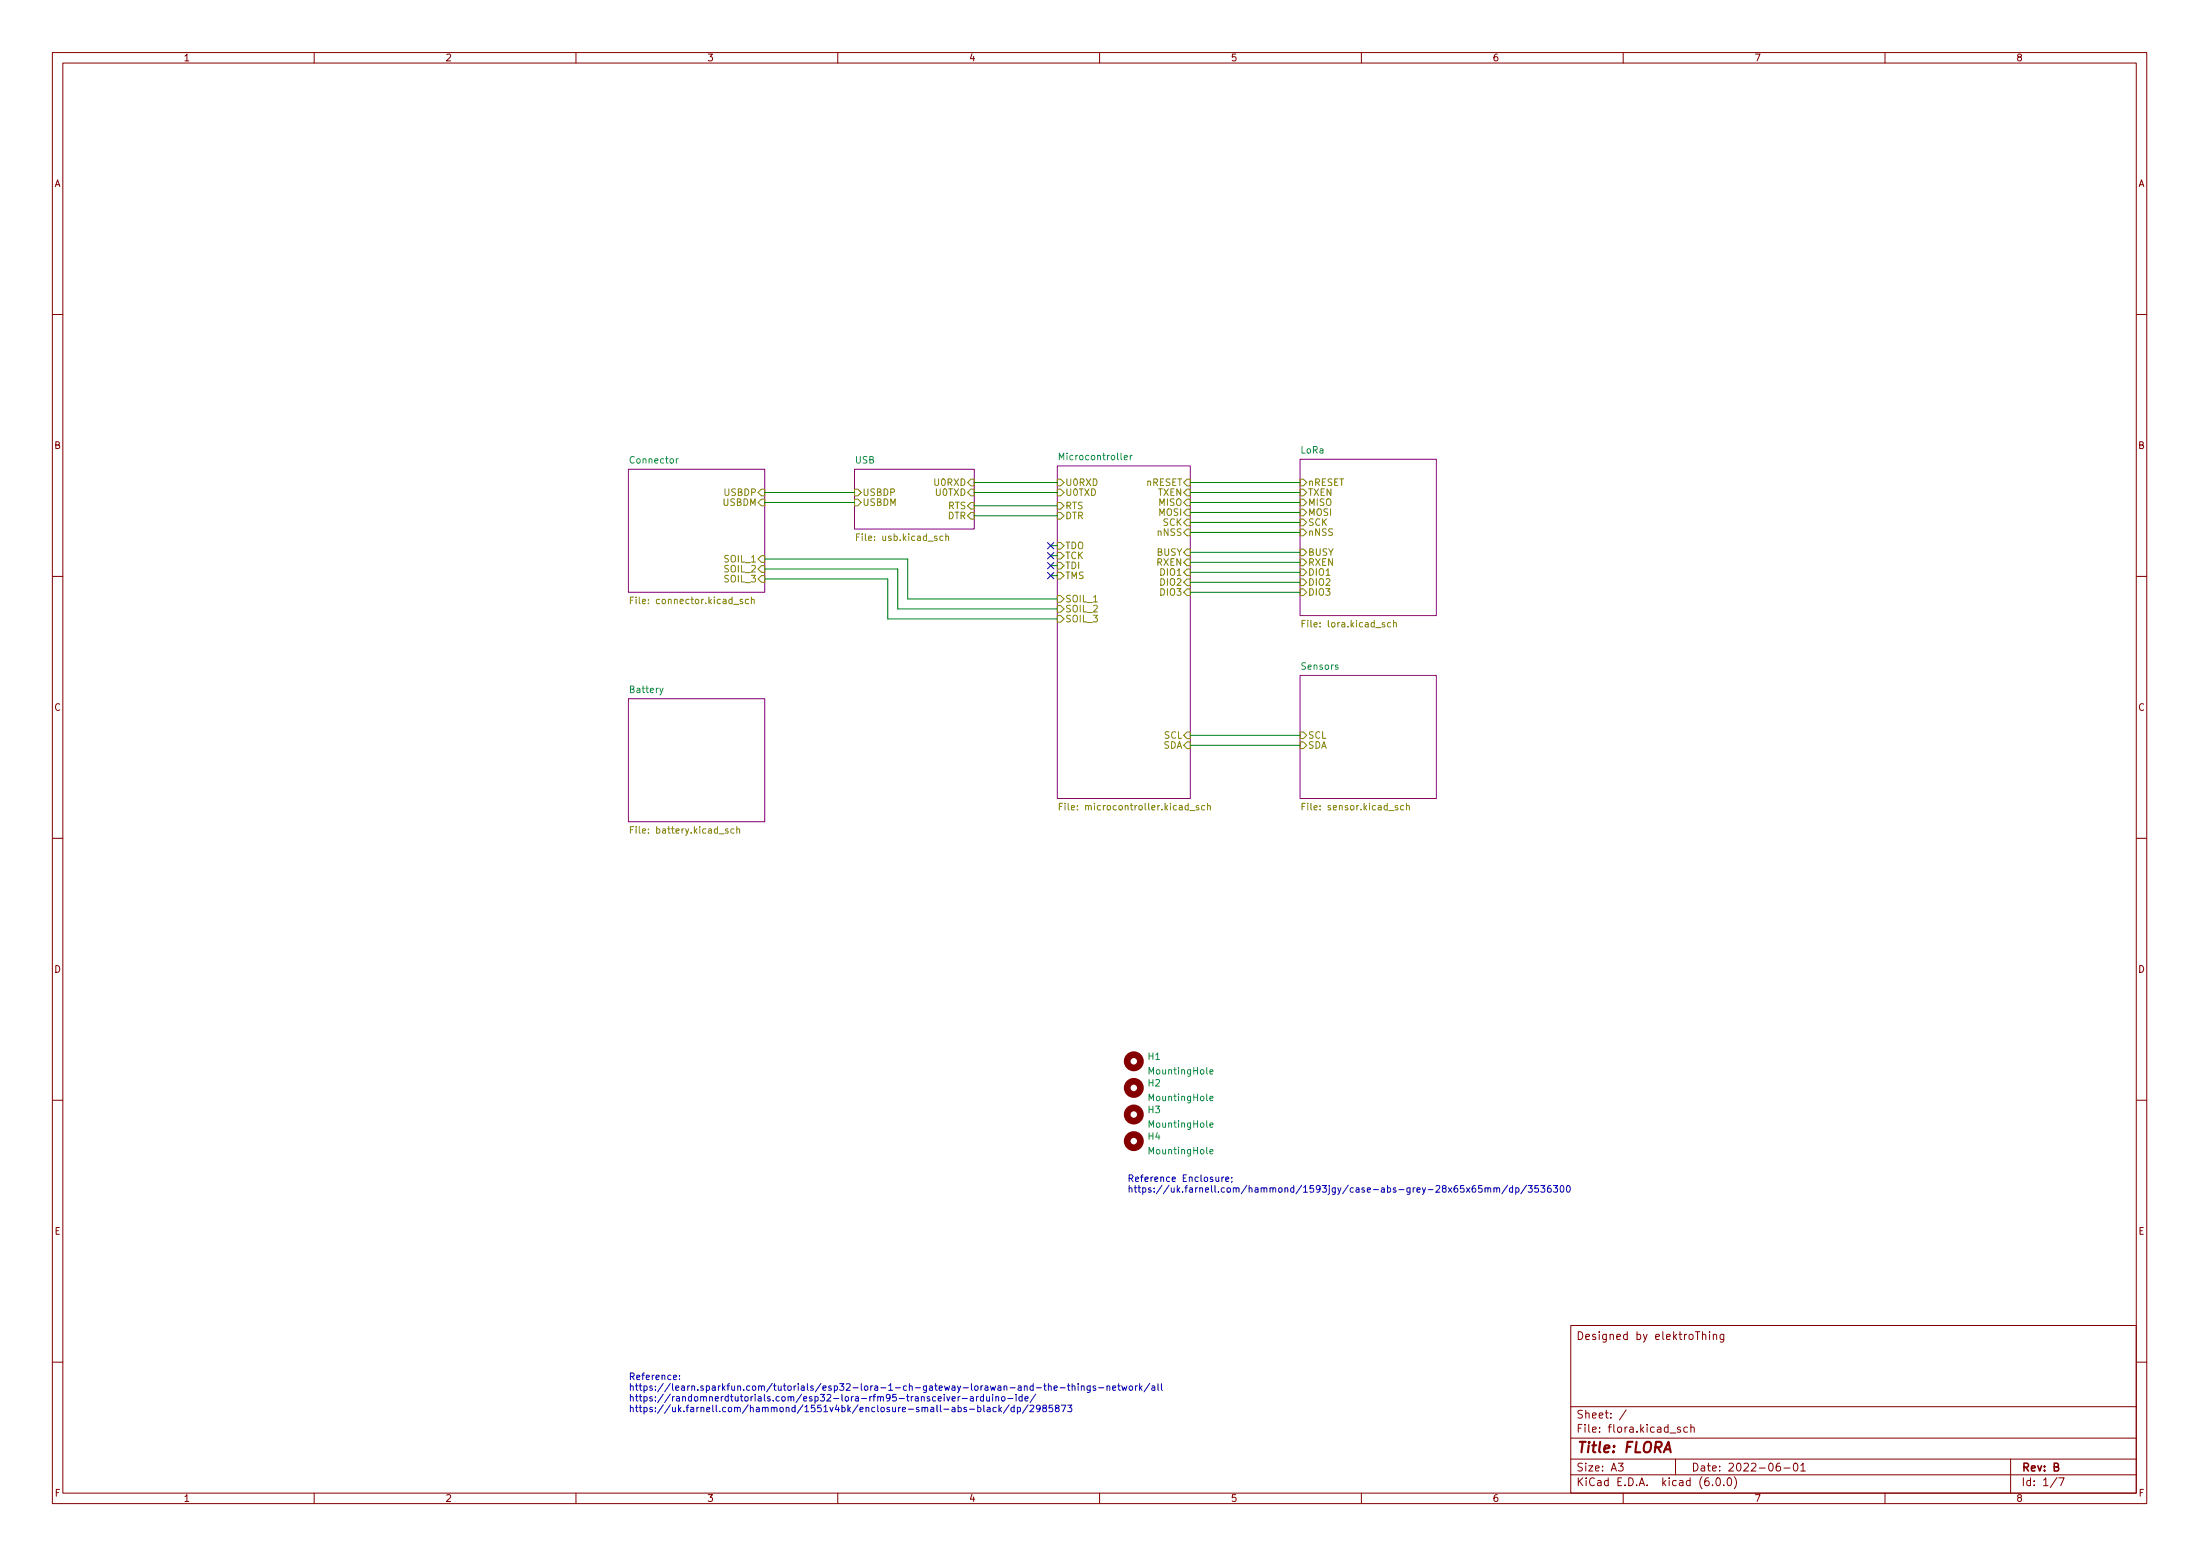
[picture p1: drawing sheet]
<svg xmlns="http://www.w3.org/2000/svg" width="420mm" height="297mm" viewBox="0 0 420 297" stroke-linecap="round" stroke-linejoin="round" font-family="sans-serif">
<g fill="none" stroke="#840000" stroke-width=".19">
<path d="M10 10h400v277h-400zM12 12h396v273h-396zM60 10v2M110 10v2M160 10v2M210 10v2M260 10v2M310 10v2M360 10v2M10 60h2M408 60h2M10 110h2"/>
<path d="M408 110h2M10 160h2M408 160h2M10 210h2M408 210h2M300 253h108v32h-108zM325.1 254.9l.3-.2 .3 .1 .1 .9M326.5 254.2v.2M326.5 254.7v1M327.2 254.9l.2-.2 .4 .1 .1 .9M327.2 254.7v1M329.2 254.7v1.2l-.3 .3-.3-.1"/>
<path d="M329.2 254.8l-.4-.1-.3 .3 .1 .6h.6M10 260h2M300 278.5h108M300 274.5h108M300 268.5h108M309.1 279.3h.9l-.5 .6 .4 .1v.7l-.2 .1-.6-.1M310.6 269.1l-1.3 2M318.9 273.6h1.2M320 278.5v3M320.9 272.5l-.3-.1-.3 .2 .1 .2 .5 .2v.3h-.6M322.3 272.5l-.4-.1-.3 .3 .1 .6h.6M322.9 272.6l.2-.2 .4 .1 .1 .9"/>
<path d="M322.9 271.9v1.5M339.9 279.3a.6 .6 0 0 0-.7 .7v.5l.2 .2 .4 .1 .2-.1 .1-.5-.2-.2-.4-.1-.3 .3M342.7 279.4l.2-.1a.8 .8 0 0 1 .5 .8 .8 .8 0 0 1-.5 .7 1 1 0 0 1-.2-1.4zM343.9 279.7l.5-.4v1.5M384 278.5v6.5M408 260h2M60 285v2M110 285v2M160 285v2M210 285v2M260 285v2M300 281.5h108"/>
<path d="M310 285v2M327.1 283.5v.1M327.9 282.2l.2-.1a.8 .8 0 0 1 .5 .8 .8 .8 0 0 1-.5 .7 1 1 0 0 1-.2-1.4zM329.2 283.5v.1M330.1 282.2l.1-.1a.8 .8 0 0 1 .5 .8 .8 .8 0 0 1-.5 .7 1 1 0 0 1-.1-1.4zM331.2 281.9a1.72 1.72 0 0 1 0 2.3M340.7 280.2h1.2M343.9 280.8h.9M360 285v2M392.9 282l-1.3 2M393.2 282.1h1l-.6 1.5"/>
</g>
<path d="M317.7 277.2l1-2 .4 2M318 276.7h1" fill="none" stroke="#840000" stroke-width=".4"/>
<g fill="#fff" stroke="#fff" stroke-width=".19">
<path d="M120 133.4h26v23.5h-26z"/>
<path d="M163.2 89.6h22.9v11.4h-22.9z"/>
<path d="M248.3 87.7h26v29.8h-26z"/>
<path d="M248.3 128.9h26v23.5h-26z"/>
<path d="M120 89.6h26v23.5h-26z"/>
<path d="M201.9 88.9h25.4v63.5h-25.4z"/>
</g>
<path d="M120 89.6h26v23.5h-26zM163.2 89.6h22.9v11.4h-22.9zM201.9 88.9h25.4v63.5h-25.4zM248.3 87.7h26v29.8h-26zM120 133.4h26v23.5h-26zM248.3 128.9h26v23.5h-26z" fill="none" stroke="#840084" stroke-width=".19"/>
<path d="M129.5 87.6l-.3 .2M214.7 87.4l.6-.2v-.2l-.4-.1-.2 .2 .1 .6h.5M215.9 86.9v.9M216.2 86.9l-.3 .3M126.6 131.4l-.4 1.1-.2 .2M231.1 219.9l.6-.2-.1-.2-.4-.1-.1 .2v.6h.5M231.1 204.6l.6-.1-.1-.2-.4-.1-.1 .2v.6h.5M231.1 209.7l.6-.1-.1-.3h-.4l-.1 .2v.6h.5M231.1 214.8l.6-.1-.1-.3h-.4l-.1 .1v.6h.5" fill="none" stroke="#008484" stroke-width=".19"/>
<g fill="none" stroke="#848400" stroke-width=".19">
<path d="M145.4 93.4h.6v1.3h-.6l-.6-.7zM145.4 95.3h.6v1.3h-.6l-.6-.7zM163.2 95.3h.6l.7 .6-.7 .7h-.6zM163.2 93.4h.6l.7 .6-.7 .7h-.6zM185.4 91.5h.7v1.2h-.7l-.6-.6zM185.4 93.4h.7v1.3h-.7l-.6-.7zM185.4 97.8h.7v1.3h-.7l-.6-.6zM185.4 95.9h.7v1.3h-.7l-.6-.6zM201.9 91.5h.7l.6 .6-.6 .6h-.7zM201.9 93.4h.7l.6 .6-.6 .7h-.7zM201.9 95.9h.7l.6 .7-.6 .6h-.7zM201.9 97.8h.7l.6 .7-.6 .6h-.7z"/>
<path d="M226.7 99.1h.6v1.3h-.6l-.6-.7zM226.7 91.5h.6v1.2h-.6l-.6-.6zM226.7 93.4h.6v1.3h-.6l-.6-.7zM226.7 95.3h.6v1.3h-.6l-.6-.7zM226.7 97.2h.6v1.3h-.6l-.6-.7zM248.3 93.4h.6l.7 .6-.7 .7h-.6zM248.3 95.3h.6l.7 .6-.7 .7h-.6zM248.3 97.2h.6l.7 .6-.7 .7h-.6zM248.3 99.1h.6l.7 .6-.7 .7h-.6zM248.3 91.5h.6l.7 .6-.7 .6h-.6zM120.4 114.6h.4M121 114h-.6v1.2"/>
<path d="M141.8 114.5l-.3-.1-.2 .2 .1 .2 .4 .1v.3h-.5M143 114.5l-.4-.1-.3 .2 .2 .6h.5M143.5 114.5l.2-.1 .3 .1v.7M143.5 114v1.2M145.4 109.9h.6v1.3h-.6l-.6-.7zM145.4 108h.6v1.3h-.6l-.6-.7zM145.4 106.1h.6v1.3h-.6l-.6-.7zM163.6 102.5h.4M164.2 101.9h-.6v1.3M180.1 102.4l-.4-.1-.2 .3 .1 .5h.5M180.6 102.5l.2-.2 .3 .1 .1 .8M180.6 101.9v1.3"/>
<path d="M201.9 103.5h.7l.6 .7-.6 .6h-.7zM201.9 105.4h.7l.6 .7-.6 .6h-.7zM201.9 107.4h.7l.6 .6-.6 .6h-.7zM201.9 109.3h.7l.6 .6-.6 .6h-.7zM201.9 113.7h.7l.6 .6-.6 .7h-.7zM201.9 117.5h.7l.6 .6-.6 .7h-.7zM201.9 115.6h.7l.6 .6-.6 .7h-.7zM226.7 101h.6v1.3h-.6l-.6-.7zM226.7 104.8h.6v1.3h-.6l-.6-.7zM226.7 106.7h.6v1.3h-.6l-.6-.6zM226.7 110.5h.6v1.3h-.6l-.6-.6zM226.7 112.4h.6v1.3h-.6l-.6-.6z"/>
<path d="M226.7 108.6h.6v1.3h-.6l-.6-.6zM248.3 101h.6l.7 .6-.7 .7h-.6zM248.3 104.8h.6l.7 .6-.7 .7h-.6zM248.3 106.7h.6l.7 .7-.7 .6h-.6zM248.3 110.5h.6l.7 .7-.7 .6h-.6zM248.3 108.6h.6l.7 .7-.7 .6h-.6zM248.3 112.4h.6l.7 .7-.7 .6h-.6zM248.7 119h.4M249.3 118.4h-.6v1.3M265.6 118.9l-.4-.1-.2 .3 .1 .5h.5M266.1 119l.2-.2 .3 .1 .1 .8M266.1 118.4v1.3"/>
<path d="M226.7 139.7h.6v1.3h-.6l-.6-.6zM248.3 139.7h.6l.7 .7-.7 .6h-.6zM120.4 158.4h.4M121 157.8h-.6v1.3M140.2 158.3l-.4-.1-.2 .3 .1 .5h.5M140.7 158.3l.2-.1 .3 .1 .1 .8M140.7 157.8v1.3M202.3 154h.4M202.9 153.3h-.6v1.3M226.7 141.6h.6v1.3h-.6l-.6-.6zM227.2 154.7h1M228.9 153.8h-.3l-.2 .2 .1 .1 .4 .2v.3h-.5"/>
<path d="M230.1 153.8h-.4l-.2 .2 .1 .6h.5M230.6 153.9l.2-.1h.3l.1 .8M230.6 153.3v1.3M248.3 141.6h.6l.7 .7-.7 .6h-.6zM248.7 154h.4M249.3 153.3h-.6v1.3M268.1 153.8h-.4l-.2 .2 .1 .6h.5M268.6 153.9l.2-.1h.3l.1 .8M268.6 153.3v1.3"/>
</g>
<g fill="none" stroke="#840000" stroke-width="1.3">
<circle cx="216.5" cy="202.6" r="1.27"/>
<circle cx="216.5" cy="207.7" r="1.27"/>
<circle cx="216.5" cy="212.8" r="1.27"/>
<circle cx="216.5" cy="217.8" r="1.27"/>
</g>
<g fill="none" stroke="#0000c2" stroke-width=".19">
<path d="M232.2 224.7l.1 .8h.3l.2-.1M232.8 224.7v.8M233.4 224.7v.8M233.7 224.7l-.3 .2M234.1 225.1l.6-.1-.1-.2-.3-.1-.2 .2v.6h.5M235.2 224.8v.1M235.3 225.5l-.1 .2M280.1 226.7l.6 .9M280.7 226.7l-.6 .9M281.7 226.3l-.3 .1-.2 .2-.1 .7 .3 .3 .4-.1 .1-.5-.2-.1-.3-.1-.3 .2M283 226.3h-.6l-.1 .6 .2-.1 .5 .1 .1 .1-.1 .5-.2 .1-.5-.1M283.6 226.9l.2-.2 .3 .1 .1 .8"/>
<path d="M283.6 226.7v.9M284.2 226.9l.1-.2 .3 .1 .1 .8M285.3 226.9l.2-.2 .3 .1 .1 .8M285.3 226.7v.9M285.9 226.9l.1-.2 .3 .1 .1 .8M287.9 226.3l-1.1 1.6M288.9 226.8l-.4-.1-.2 .3 .1 .5h.5M288.9 226.3v1.3M289.5 226.8l.3-.1 .3 .3-.1 .5h-.5M289.5 226.7v1.3M291.5 226.3l-1 1.6M291.8 226.3h.8l-.4 .5 .4 .1v.6l-.2 .1-.6-.1"/>
<path d="M293.8 226.3h-.6l-.1 .6 .2-.1 .4 .1 .1 .1v.5l-.2 .1-.5-.1M294.3 226.3h.7l-.4 .5 .4 .1v.6l-.2 .1-.5-.1M296.1 226.3l-.3 .1a.85 .85 0 0 0 0 1.2l.4-.1 .1-.5-.3-.2-.3 .1-.2 .1M296.7 226.3h.8l-.5 .5 .4 .1v.6l-.2 .1-.5-.1M298.1 226.4l.2-.1a.68 .68 0 0 1 .4 .7 .68 .68 0 0 1-.4 .6l-.3-.5zM299.3 226.4l.2-.1a.68 .68 0 0 1 .4 .7 .68 .68 0 0 1-.4 .6 .85 .85 0 0 1-.2-1.2zM128.6 262.9l.6-.1v-.2l-.4-.1-.2 .2 .1 .6h.5M129.8 263.2v.2M129.8 262.6v.1M178.7 266.7l-.4-.1-.2 .3 .1 .5h.5M179.2 267l.6-.1-.1-.2-.3-.1-.2 .2v.6h.5M180.3 266.6v.9"/>
<path d="M180.8 266.6l.3 .9 .3-.9M181.8 267l.6-.1v-.2l-.4-.1-.2 .2 .1 .6h.5M183 266.6v.9M183.3 266.6l-.3 .3M183.8 267h.9M184.6 268.7h-.3l-.2 .1v.2l.5 .1v.3h-.5M185.2 269h.9M185.3 266.7h.5l.1 .8M185.9 266.9l-.4 .1-.2 .2 .2 .3 .4-.1M186.5 266.6v.9M186.7 268.7h.4l.2 .2-.1 .5h-.5M186.7 268.2v1.3"/>
<path d="M186.9 266.6l-.4 .3M187.8 266.7l-.3-.1-.3 .3 .1 .5h.5M187.8 266.2v1.3M187.9 268.2v1.1l.2 .2M188.4 266.6l.1 .8 .3 .1 .2-.2M188.6 268.7h.4l.1 .8M189 266.6v.9M189.1 269h-.4l-.2 .2 .2 .3 .4-.1M189.6 266.6v.9M190.2 266.7l.2-.1 .3 .1v.8M190.2 266.6v.9M190.2 268.7h-.3l-.3 .2 .2 .5h.4"/>
<path d="M190.8 268.2v1.3M190.9 269l.4 .5M191.3 268.7l-.5 .4M191.4 266.7l.3-.1 .2 .3v.3l-.2 .3-.3-.1-.1-.2zM192.5 267h.9M192.7 268.2l-1.1 1.6M193.7 268.7h-.4l-.2 .2 .1 .5h.5M193.7 268.2v1.3M194.1 266.6v.9M194.3 268.7h.4l.2 .2-.1 .5h-.5M194.3 268.7v1.2M195.2 266.7l-.4-.1-.2 .3 .1 .5h.5"/>
<path d="M195.2 266.2v1.3M195.6 264.7l.2-.1h.3l.1 .8M195.6 264.6v.8M195.7 267l.7-.1-.1-.2-.4-.1-.2 .2 .1 .6h.5M196.4 268.2l-1.1 1.6M196.7 268.4l.5-.2 .2 .4-.7 .9h.7M197.3 264.6h-.3l-.3 .2 .1 .6h.5M197.3 264.1v1.3M197.8 266.1l-1.1 1.7M197.9 264.9h1M198.6 268.8l-.2 .2h-.2l-.3-.2v-.3l.3-.3 .3 .1 .1 .2a.84 .84 0 0 1-.3 1h-.3M199.3 264.6h.5"/>
<path d="M199.4 268.8l-.3-.3 .1-.1 .2-.2 .3 .1 .1 .4-.5 .1-.2 .2 .1 .4 .2 .1h.2l.3-.2v-.3l-.3-.2M199.5 264.1v1.1l.3 .2M200.2 264.7l.2-.1h.3l.1 .8M200.2 264.1v1.3M201 268.2h-.6l-.1 .6 .2-.1 .4 .1 .2 .2-.1 .4-.2 .1-.5-.1M201.3 265l.6-.1v-.3h-.4l-.2 .1 .1 .7h.5M201.8 268.8l-.2-.3v-.1l.2-.2 .4 .1v.4l-.5 .1-.1 .2v.4l.2 .1h.2l.3-.2v-.3l-.3-.2M202.5 264.9h.9M202.7 268.2h.8l-.5 1.3M203.9 264.6h.4M203.9 268.2h.8l-.4 .5 .3 .1v.6l-.1 .1-.6-.1M204 264.1v1.1l.3 .2"/>
<path d="M204.8 264.7l.1-.1h.3l.1 .8M204.8 264.1v1.3M205.9 264.1v.2M205.9 264.6v.8M206.5 264.7l.2-.1h.3l.1 .8M206.5 264.6v.8M208.2 264.6v1l-.2 .2h-.3M208.2 264.6h-.4l-.2 .2 .1 .6h.5M209.2 264.6h-.3l-.2 .1 .1 .2 .4 .1v.4h-.5M209.8 264.9h1M211.4 264.7l.2-.1h.3l.1 .8M211.4 264.6v.8"/>
<path d="M212.5 265l.6-.1-.1-.3h-.3l-.2 .1 .1 .7h.4M213.5 264.6h.5M213.6 264.1v1.1l.4 .2M214.3 264.6l.2 .8 .2-.6 .3 .6 .2-.8M215.7 264.7l.2-.1 .3 .1 .1 .5-.1 .2h-.3l-.2-.1zM216.9 264.6v.8M217.2 264.6l-.3 .2M217.6 264.1v1.3M217.8 264.9l.3 .5M218.1 264.6l-.5 .4M219.6 264.1l-1.1 1.6M220 264.6h.5v.8"/>
<path d="M220.5 264.9h-.4l-.2 .2 .2 .3h.4M221.1 264.1v1.1l.2 .2M221.8 264.1v1.1l.2 .2"/>
</g>
<g fill="none" stroke="#008400" stroke-width=".19">
<path d="M146 94h17.2M146 95.9h17.2M186.1 94h15.8M186.1 92.1h15.8M186.1 98.5h15.8M186.1 96.6h15.8M227.3 94h21M227.3 92.1h21M227.3 95.9h21M227.3 99.7h21M227.3 97.8h21M146 110.5h23.5v7.6h32.4"/>
<path d="M146 108.6h25.4v7.6h30.5M146 106.7h27.4v7.6h28.5M200.7 108h1.2M200.7 109.9h1.2M200.7 106.1h1.2M200.7 104.2h1.2M227.3 101.6h21M227.3 111.2h21M227.3 105.4h21M227.3 107.4h21M227.3 109.3h21M227.3 113.1h21"/>
<path d="M227.3 142.3h21M227.3 140.4h21"/>
</g>
<path d="M200.1 107.4l1.2 1.2M200.1 105.5l1.2 1.2M200.1 103.6l1.2 1.2M200.1 109.3l1.2 1.2M201.3 107.4l-1.2 1.2M201.3 105.5l-1.2 1.2M201.3 103.6l-1.2 1.2M201.3 109.3l-1.2 1.2" fill="none" stroke="#000084" stroke-width=".19"/>
<text font-size="2.8" fill="#840000" x="301" y="277.3">Title: FLORA</text>
<g font-size="2.1" fill="#840000">
<text x="301" y="255.8">Designed by elektroThing</text>
<text x="301" y="273.5">File: flora.kicad_sch</text>
<text x="301" y="270.8">Sheet: /</text>
<text x="301" y="280.9">Size: A3</text>
<text x="323" y="280.9">Date: 2022-06-01</text>
<text x="386" y="280.9">Rev: B</text>
<text x="301" y="283.7">KiCad E.D.A. kicad (6.0.0)</text>
<text x="386" y="283.7">Id: 1/7</text>
</g>
<g font-size="1.8" fill="#840000">
<text x="35" y="11.7">1</text>
<text x="85" y="11.7">2</text>
<text x="135" y="11.7">3</text>
<text x="185" y="11.7">4</text>
<text x="235" y="11.7">5</text>
<text x="285" y="11.7">6</text>
<text x="335" y="11.7">7</text>
<text x="385" y="11.7">8</text>
<text x="10.3" y="35.7">A</text>
<text x="408.3" y="35.7">A</text>
<text x="10.3" y="85.7">B</text>
<text x="408.3" y="85.7">B</text>
<text x="10.3" y="135.7">C</text>
<text x="408.3" y="135.7">C</text>
<text x="10.3" y="185.7">D</text>
<text x="408.3" y="185.7">D</text>
<text x="10.4" y="235.7">E</text>
<text x="408.4" y="235.7">E</text>
<text x="10.4" y="285.7">F</text>
<text x="35" y="286.7">1</text>
<text x="85" y="286.7">2</text>
<text x="135" y="286.7">3</text>
<text x="185" y="286.7">4</text>
<text x="235" y="286.7">5</text>
<text x="285" y="286.7">6</text>
<text x="335" y="286.7">7</text>
<text x="385" y="286.7">8</text>
<text x="408.4" y="285.7">F</text>
</g>
<g font-size="1.8" fill="#008484">
<text x="120.5" y="88.5">Connector</text>
<text x="163.3" y="88.5">USB</text>
<text x="202.7" y="87.8">Microcontroller</text>
<text x="248.5" y="86.6">LoRa</text>
<text x="248.6" y="127.8">Sensors</text>
<text x="120.4" y="132.3">Battery</text>
<text x="219.3" y="202.3">H1</text>
<text x="219.3" y="207.4">H2</text>
<text x="219.6" y="205.1">MountingHole</text>
<text x="219.3" y="212.5">H3</text>
<text x="219.6" y="210.2">MountingHole</text>
<text x="219.6" y="215.3">MountingHole</text>
<text x="219.3" y="217.6">H4</text>
<text x="219.6" y="220.3">MountingHole</text>
</g>
<g font-size="1.8" fill="#848400">
<text x="138.4" y="94.7">USBDP</text>
<text x="164.7" y="94.7">USBDP</text>
<text x="178.6" y="92.7">U0RXD</text>
<text x="178.8" y="94.7">U0TXD</text>
<text x="203.4" y="92.7">U0RXD</text>
<text x="203.4" y="94.7">U0TXD</text>
<text x="218.9" y="92.7">nRESET</text>
<text x="221.2" y="94.7">TXEN</text>
<text x="249.7" y="94.7">TXEN</text>
<text x="249.7" y="92.7">nRESET</text>
<text x="138.1" y="96.6">USBDM</text>
<text x="164.7" y="96.6">USBDM</text>
<text x="181" y="99.1">DTR</text>
<text x="181.1" y="97.2">RTS</text>
<text x="203.4" y="97.2">RTS</text>
<text x="203.4" y="99.1">DTR</text>
<text x="221.3" y="96.6">MISO</text>
<text x="221.3" y="98.5">MOSI</text>
<text x="222.1" y="100.4">SCK</text>
<text x="249.7" y="96.6">MISO</text>
<text x="249.7" y="98.5">MOSI</text>
<text x="249.7" y="100.4">SCK</text>
<text x="138.5" y="107.4">SOIL_1</text>
<text x="164.2" y="103.2">File: usb.kicad_sch</text>
<text x="203.4" y="104.8">TDO</text>
<text x="203.4" y="106.7">TCK</text>
<text x="221" y="106.1">BUSY</text>
<text x="221" y="108">RXEN</text>
<text x="221.2" y="102.3">nNSS</text>
<text x="249.7" y="102.3">nNSS</text>
<text x="249.7" y="106.1">BUSY</text>
<text x="249.7" y="108">RXEN</text>
<text x="138.5" y="111.2">SOIL_3</text>
<text x="138.5" y="109.3">SOIL_2</text>
<text x="203.4" y="108.6">TDI</text>
<text x="203.4" y="110.5">TMS</text>
<text x="221.7" y="111.8">DIO2</text>
<text x="221.7" y="113.7">DIO3</text>
<text x="221.7" y="109.9">DIO1</text>
<text x="249.7" y="111.8">DIO2</text>
<text x="249.7" y="109.9">DIO1</text>
<text x="249.7" y="113.7">DIO3</text>
<text x="121.4" y="115.3">File: connector.kicad_sch</text>
<text x="203.4" y="115">SOIL_1</text>
<text x="203.4" y="118.8">SOIL_3</text>
<text x="203.4" y="116.9">SOIL_2</text>
<text x="249.5" y="119.8">File: lora.kicad_sch</text>
<text x="222.1" y="142.9">SDA</text>
<text x="222.3" y="141">SCL</text>
<text x="249.7" y="142.9">SDA</text>
<text x="249.7" y="141">SCL</text>
<text x="203.7" y="154.7">File: microcontroller.kicad_sch</text>
<text x="249.4" y="154.7">File: sensor.kicad_sch</text>
<text x="121.3" y="159.1">File: battery.kicad_sch</text>
</g>
<g font-size="1.8" fill="#0000c2">
<text x="215.3" y="225.6">Reference Enclosure;</text>
<text x="215.3" y="227.7">https://uk.farnell.com/hammond/1593jgy/case-abs-grey-28x65x65mm/dp/3536300</text>
<text x="120" y="263.4">Reference:</text>
<text x="120" y="265.5">https://learn.sparkfun.com/tutorials/esp32-lora-1-ch-gateway-lorawan-and-the-things-network/all</text>
<text x="120" y="267.5">https://randomnerdtutorials.com/esp32-lora-rfm95-transceiver-arduino-ide/</text>
<text x="120" y="269.6">https://uk.farnell.com/hammond/1551v4bk/enclosure-small-abs-black/dp/2985873</text>
</g>
</svg>
